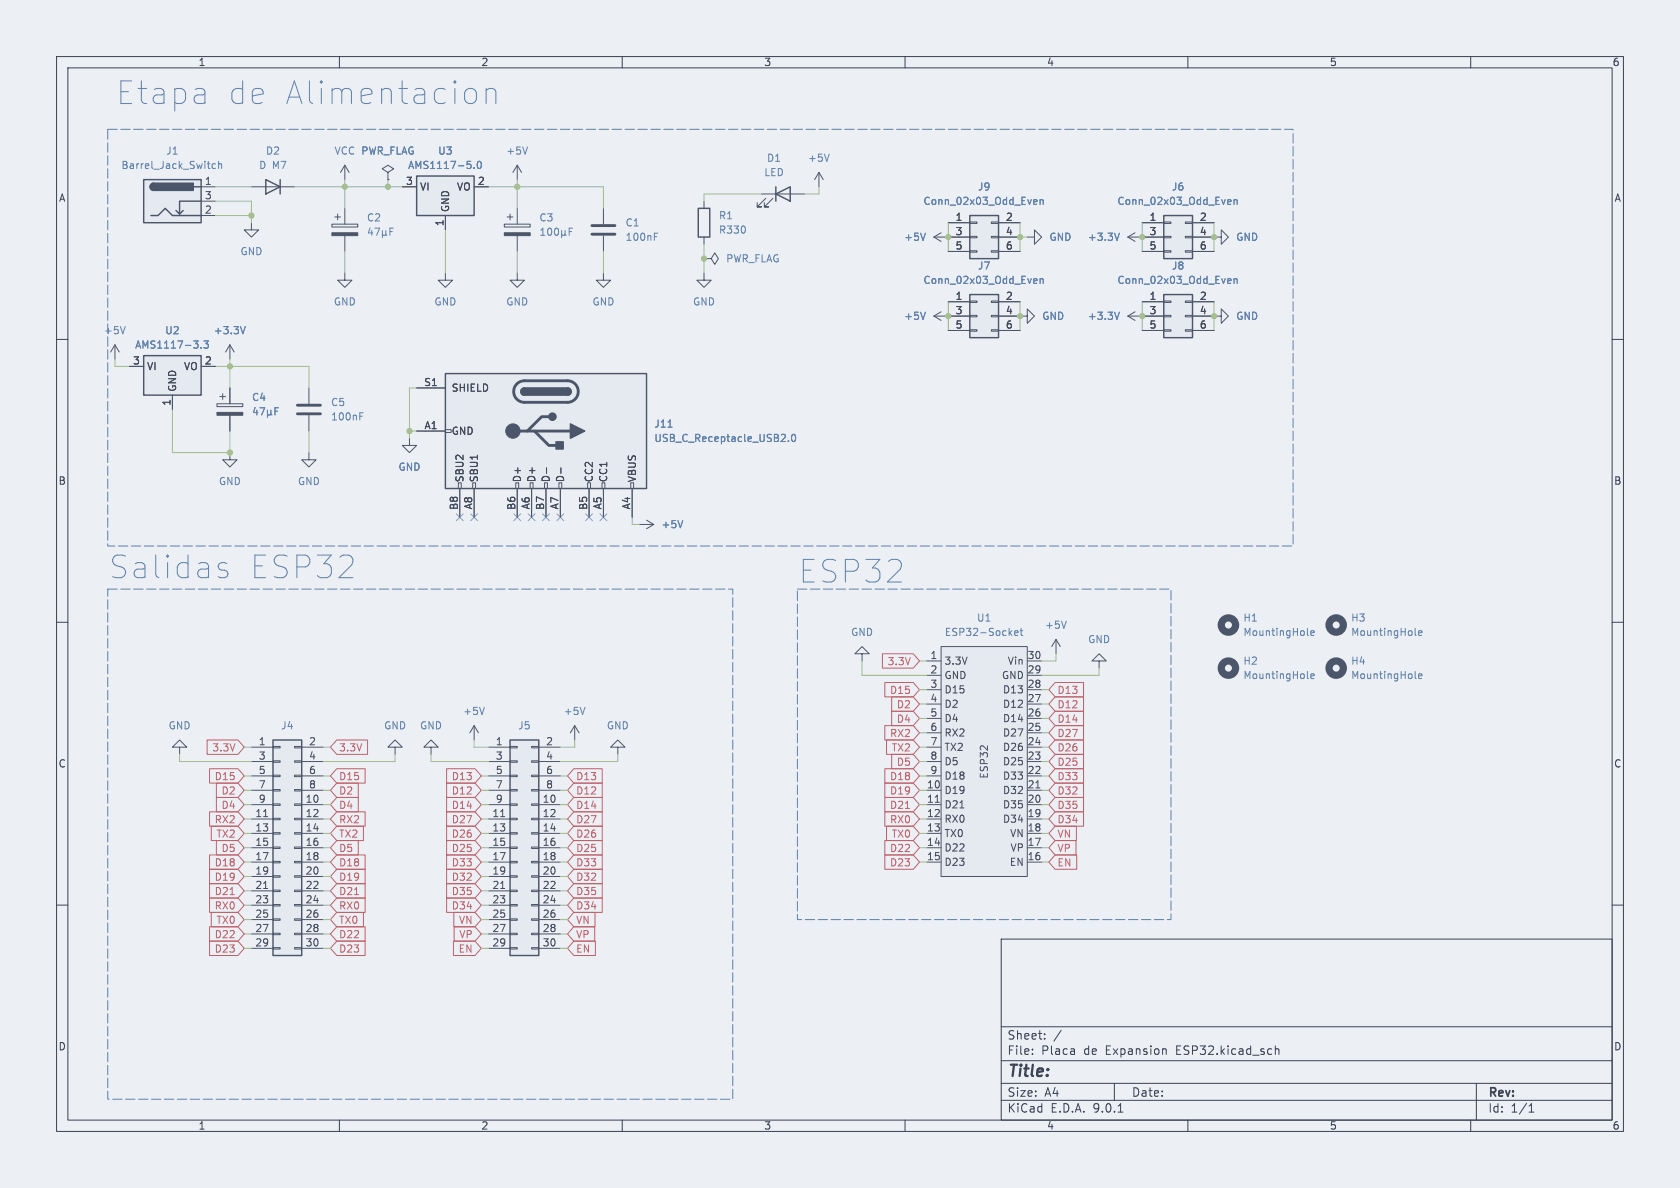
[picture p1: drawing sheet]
<svg xmlns="http://www.w3.org/2000/svg" width="297mm" height="210mm" viewBox="0 0 297 210" stroke-linecap="round" stroke-linejoin="round" font-family="sans-serif">
<path d="M0 0h297v210h-297z" fill="#eceff4" stroke="#eceff4" stroke-width=".18"/>
<g fill="none" stroke="#3b4252" stroke-width=".18">
<path d="M10 10h277v190h-277zM12 12h273v186h-273zM60 10v2M110 10v2M160 10v2M210 10v2M260 10v2M10 60h2M285 60h2M10 110h2M285 110h2M10 160h2"/>
<path d="M177 166h108v32h-108zM285 160h2M60 198v2M110 198v2M160 198v2M177 194.5h108M177 191.5h108M177 187.5h108M177 181.5h108M182.5 186.3v.1M182.5 185.5v.1M184.7 183.6v.1"/>
<path d="M184.7 182.8v.1M187.6 182.1l-1.3 2M197 191.5v3M197.7 196.6h.8M206 185.4l.2 .2v.8M210 198v2M225.5 184.9v1.5M225.5 185.5l.2-.1 .3 .1 .1 .9M260 198v2M261 191.5v6.5M270.3 196.6h.9M270.3 195.5l.4-.4v1.5"/>
</g>
<path d="M40.6 80v1.3h1.3l-1.3 1.3-1.2-1.3h1.2" fill="none" stroke="#4c566a" stroke-width=".18"/>
<path d="M25.4 31.8h10.2v7.6h-10.2z" fill="#e5e9f0"/>
<path d="M25.4 31.8h10.2v7.6h-10.2zM26.7 38.1h1.2l1.3-1.3 1.3 1.3h5.1M27.2 32.4a.64 .64 0 0 0-.7 .6 .64 .64 0 0 0 .7 .7M32.4 37.2l-.7 .6M34.3 33h1.3M35.6 35.6h-3.9v2.2l-.6-.6" fill="none" stroke="#4c566a" stroke-width=".25"/>
<g fill="#4c566a" stroke="#4c566a" stroke-width=".25">
<path d="M26.7 32.6l.5-.2v1.3a.63 .63 0 0 1-.6-.4 .63 .63 0 0 1 .1-.7z"/>
<path d="M27.2 32.4h7v1.3h-7z"/>
</g>
<path d="M35.6 33h2.5M35.6 35.6h2.5M35.6 38.1h2.5M58.7 39.6h4.5v.5h-4.5zM59.2 38.4h1M59.7 37.8v1.1M61 36.8v2.8M61 41.7v2.8M78.7 48.3v1.2h1.3l-1.3 1.3-1.2-1.3h1.2" fill="none" stroke="#4c566a" stroke-width=".18"/>
<path d="M38.1 29l-.4-.1-.2 .3 .1 .5h.5M38.6 29.1l.2-.2 .3 .1 .1 .8M38.6 28.5v1.3M65.4 40.3l-.3 .9h.8M65.7 40.8v.8M66.3 40.3h.8l-.5 1.3M67.6 40.8v1.2M67.6 41.4l.2 .2h.2l.2-.2M68.2 41.4l.2 .2M68.2 40.8v.6M68.9 40.9h.5M69.5 40.3h-.6v1.3" fill="none" stroke="#5e81ac" stroke-width=".18"/>
<path d="M58.7 41.1h4.5v.6h-4.5z" fill="#4c566a" stroke="#4c566a" stroke-width=".18"/>
<path d="M78.7 66h35.6v20.4h-35.6z" fill="#e5e9f0"/>
<g fill="none" stroke="#4c566a" stroke-width=".18">
<path d="M44.4 39.4v1.2h1.3l-1.3 1.3-1.2-1.3h1.2M61 29.2l-.8 1.3M61 29.2l.7 1.3M61 29.2v2.6M40.6 61l-.7 1.2M40.6 61l.8 1.2M40.6 61v2.5M73.7 68.6h5M73.7 76.2h5M78.7 75.9h1.1v.6h-1.1zM81 85.3h.5v1.1h-.5zM81.3 86.4v5"/>
<path d="M83.6 85.3h.5v1.1h-.5zM83.8 86.4v5M91.2 85.3h.5v1.1h-.5zM91.4 86.4v5M93.7 85.3h.5v1.1h-.5zM94 86.4v5M96.3 85.3h.5v1.1h-.5zM96.5 86.4v5M98.8 85.3h.5v1.1h-.5zM99.1 86.4v5M103.9 85.3h.5v1.1h-.5zM104.1 86.4v5"/>
<path d="M106.4 85.3h.5v1.1h-.5zM106.7 86.4v5M111.5 85.3h.5v1.1h-.5zM111.8 86.4v5"/>
</g>
<path d="M78.7 66h35.6v20.4h-35.6zM92.7 68.6a.63 .63 0 0 0-.6 .6 .63 .63 0 0 0 .6 .7M100.3 68.6a.64 .64 0 0 1 .7 .6 .64 .64 0 0 1-.7 .7" fill="none" stroke="#4c566a" stroke-width=".25"/>
<path d="M90.7 76.2h10.1M91.4 67.9l.5-.4 .6-.2h7.8a1.91 1.91 0 0 1 1.9 1.9 1.91 1.91 0 0 1-1.9 1.9h-7.6a1.91 1.91 0 0 1-1.7-1.2 1.91 1.91 0 0 1 .4-2zM94.5 76.2l2.5 2.5h1.3M97 73.7h-1.2l-2.6 2.5" fill="none" stroke="#4c566a" stroke-width=".51"/>
<g fill="#4c566a" stroke="#4c566a" stroke-width=".25">
<path d="M92.7 68.6h7.6v1.3h-7.6z"/>
<path d="M100.3 68.6a.64 .64 0 0 1 .7 .6 .64 .64 0 0 1-.7 .7z"/>
<path d="M92.3 68.8l.4-.2v1.3a.63 .63 0 0 1-.6-.4 .63 .63 0 0 1 .2-.7z"/>
<path d="M100.8 74.9l2.6 1.3-2.6 1.3z"/>
<path d="M98.3 78.1h1.3v1.3h-1.3z"/>
<circle cx="97.7" cy="73.7" r=".63"/>
</g>
<circle cx="90.7" cy="76.2" r="1.27" fill="#4c566a" stroke="#4c566a" stroke-width=".18"/>
<path d="M96.6 82.7v1M99.2 82.7v1" fill="none" stroke="#434c5e" stroke-width=".18"/>
<path d="M43.4 57.7l-.5 1.3M118.1 75.5h.7M139.4 77.9v.1M140.1 76.9l.1-.1a.68 .68 0 0 1 .5 .6 .68 .68 0 0 1-.5 .6l-.1-.1-.2-.3z" fill="none" stroke="#5e81ac" stroke-width=".18"/>
<path d="M48.3 130.8h5v38.1h-5z" fill="#e5e9f0"/>
<path d="M137.2 34.3l2.5-1.3v2.6zM137.2 33v2.6M48.3 130.8h5v38.1h-5z" fill="none" stroke="#4c566a" stroke-width=".25"/>
<g fill="none" stroke="#4c566a" stroke-width=".18">
<path d="M134.6 34.3h7.6M135.4 35.1l-1.5 1.5h.7h-.7v-.8M136.7 35.1l-1.6 1.5h.8h-.8v-.8M20.3 61l-.7 1.2M20.3 61l.8 1.2M20.3 61v2.5M31.7 132.1h1.3l-1.3-1.3-1.2 1.3h1.2v1.3M44.4 132.1h3.9M44.4 134.6h3.9M44.4 137.2h3.9M44.4 139.7h3.9M48.3 132h1.2v.2h-1.2z"/>
<path d="M48.3 134.5h1.2v.2h-1.2zM48.3 137h1.2v.3h-1.2zM48.3 139.6h1.2v.2h-1.2zM52.1 132h1.2v.2h-1.2zM52.1 134.5h1.2v.2h-1.2zM52.1 137h1.2v.3h-1.2zM52.1 139.6h1.2v.2h-1.2zM53.3 132.1h3.8M53.3 134.6h3.8M53.3 137.2h3.8M53.3 139.7h3.8M69.8 132.1h-1.2l1.2-1.3 1.3 1.3h-1.3v1.3"/>
<path d="M44.4 142.2h3.9M44.4 144.8h3.9M44.4 147.3h3.9M44.4 149.9h3.9M44.4 152.4h3.9M44.4 154.9h3.9M44.4 157.5h3.9M48.3 142.1h1.2v.3h-1.2zM48.3 144.7h1.2v.2h-1.2zM48.3 147.2h1.2v.2h-1.2zM48.3 149.7h1.2v.3h-1.2zM48.3 152.3h1.2v.2h-1.2z"/>
<path d="M48.3 154.8h1.2v.3h-1.2zM48.3 157.4h1.2v.2h-1.2zM48.3 159.9h1.2v.2h-1.2zM52.1 142.1h1.2v.3h-1.2zM52.1 144.7h1.2v.2h-1.2zM52.1 147.2h1.2v.2h-1.2zM52.1 149.7h1.2v.3h-1.2zM52.1 152.3h1.2v.2h-1.2zM52.1 154.8h1.2v.3h-1.2zM52.1 157.4h1.2v.2h-1.2zM52.1 159.9h1.2v.2h-1.2zM53.3 142.2h3.8"/>
<path d="M53.3 144.8h3.8M53.3 147.3h3.8M53.3 149.9h3.8M53.3 152.4h3.8M53.3 154.9h3.8M53.3 157.5h3.8M44.4 160h3.9M44.4 162.6h3.9M44.4 165.1h3.9M44.4 167.6h3.9M48.3 162.4h1.2v.3h-1.2zM48.3 165h1.2v.2h-1.2z"/>
<path d="M48.3 167.5h1.2v.3h-1.2zM52.1 162.4h1.2v.3h-1.2zM52.1 165h1.2v.2h-1.2zM52.1 167.5h1.2v.3h-1.2zM53.3 160h3.8M53.3 162.6h3.8M53.3 165.1h3.8M53.3 167.6h3.8"/>
</g>
<path d="M46.6 144.4h.7M46.6 157.1h.7" fill="none" stroke="#434c5e" stroke-width=".18"/>
<path d="M22.1 57.7l-.4 1.3" fill="none" stroke="#5e81ac" stroke-width=".18"/>
<path d="M25.4 62.9h10.2v7h-10.2z" fill="#e5e9f0"/>
<path d="M25.4 62.9h10.2v7h-10.2z" fill="none" stroke="#4c566a" stroke-width=".25"/>
<path d="M91.4 29.2l-.7 1.3M91.4 29.2l.8 1.3M91.4 29.2v2.6M22.9 64.8h2.5M30.5 69.9v2.5M35.6 64.8h2.5" fill="none" stroke="#4c566a" stroke-width=".18"/>
<path d="M93.3 26l-.5 1.2M35.6 61.4v.1M36 60.3h.8l-.4 .5 .4 .1v.5l-.2 .1-.6-.1" fill="none" stroke="#5e81ac" stroke-width=".18"/>
<path d="M90.2 130.8h5v38.1h-5z" fill="#e5e9f0"/>
<path d="M47 31.8l2.5 1.2-2.5 1.3zM49.5 31.8v2.5M90.2 130.8h5v38.1h-5z" fill="none" stroke="#4c566a" stroke-width=".25"/>
<g fill="none" stroke="#4c566a" stroke-width=".18">
<path d="M44.4 33h7.7M68.6 30.5l1-.7-1-.6-1 .6 1 .7v1.3M68.6 31.8h.1M144.8 30.5l-.8 1.3M144.8 30.5l.7 1.3M144.8 30.5v2.5M61 48.3v1.2h1.2l-1.2 1.3-1.3-1.3h1.3M38.4 71.4h4.5v.5h-4.5zM38.9 70.1h1M39.4 69.6v1M40.6 68.6v2.8M40.6 73.4v2.8"/>
<path d="M54.6 68.6v2.8M54.6 73.4v2.8M72.4 77.5v1.2h1.3l-1.3 1.3-1.3-1.3h1.3M54.6 80v1.3h1.3l-1.3 1.3-1.3-1.3h1.3M76.2 132.1h-1.3l1.3-1.3 1.3 1.3h-1.3v1.3M86.4 132.1h3.8M86.4 134.6h3.8M86.4 137.2h3.8M86.4 139.7h3.8M90.2 132h1.2v.2h-1.2zM90.2 134.5h1.2v.2h-1.2zM90.2 137h1.2v.3h-1.2z"/>
<path d="M90.2 139.6h1.2v.2h-1.2zM94 132h1.2v.2h-1.2zM94 134.5h1.2v.2h-1.2zM94 137h1.2v.3h-1.2zM94 139.6h1.2v.2h-1.2zM95.2 132.1h3.9M95.2 134.6h3.9M95.2 137.2h3.9M95.2 139.7h3.9M86.4 142.2h3.8M86.4 144.8h3.8M86.4 147.3h3.8"/>
<path d="M86.4 149.9h3.8M86.4 152.4h3.8M86.4 154.9h3.8M86.4 157.5h3.8M90.2 142.1h1.2v.3h-1.2zM90.2 144.7h1.2v.2h-1.2zM90.2 147.2h1.2v.2h-1.2zM90.2 149.7h1.2v.3h-1.2zM90.2 152.3h1.2v.2h-1.2zM90.2 154.8h1.2v.3h-1.2zM90.2 157.4h1.2v.2h-1.2zM90.2 159.9h1.2v.2h-1.2z"/>
<path d="M94 142.1h1.2v.3h-1.2zM94 144.7h1.2v.2h-1.2zM94 147.2h1.2v.2h-1.2zM94 149.7h1.2v.3h-1.2zM94 152.3h1.2v.2h-1.2zM94 154.8h1.2v.3h-1.2zM94 157.4h1.2v.2h-1.2zM94 159.9h1.2v.2h-1.2zM95.2 142.2h3.9M95.2 144.8h3.9M95.2 147.3h3.9M95.2 149.9h3.9"/>
<path d="M95.2 152.4h3.9M95.2 154.9h3.9M95.2 157.5h3.9M86.4 160h3.8M86.4 162.6h3.8M86.4 165.1h3.8M86.4 167.6h3.8M90.2 162.4h1.2v.3h-1.2zM90.2 165h1.2v.2h-1.2zM90.2 167.5h1.2v.3h-1.2zM94 162.4h1.2v.3h-1.2zM94 165h1.2v.2h-1.2z"/>
<path d="M94 167.5h1.2v.3h-1.2zM95.2 160h3.9M95.2 162.6h3.9M95.2 165.1h3.9M95.2 167.6h3.9"/>
</g>
<path d="M88.5 144.4h.7M88.5 157.1h.7" fill="none" stroke="#434c5e" stroke-width=".18"/>
<path d="M38.4 72.9h4.5v.5h-4.5z" fill="#4c566a" stroke="#4c566a" stroke-width=".18"/>
<g fill="none" stroke="#5e81ac" stroke-width=".18">
<path d="M146.6 27.2l-.4 1.3M45.1 72l-.3 .9h.8M45.4 72.5v.9M46 72.1h.8l-.5 1.3M47.3 72.5v1.3M47.3 73.2l.2 .2h.2l.2-.2M47.9 73.2l.2 .2M47.9 72.5v.7M48.6 72.7h.4M49.2 72.1h-.6v1.3M63.6 73.6h.4M63.6 73h.6"/>
<path d="M250.2 112.2l.2 .1M250.8 111.9l.6-.1-.1-.2-.3-.1-.2 .2v.6h.5"/>
</g>
<circle cx="236.2" cy="110.5" r="1.27" fill="none" stroke="#4c566a" stroke-width="1.3"/>
<path d="M52.6 71.6h4M52.6 73.2h4" fill="none" stroke="#4c566a" stroke-width=".51"/>
<path d="M73.7 31.1h10.1v7h-10.1z" fill="#e5e9f0"/>
<path d="M73.7 31.1h10.1v7h-10.1z" fill="none" stroke="#4c566a" stroke-width=".25"/>
<g fill="none" stroke="#4c566a" stroke-width=".18">
<path d="M71.1 33h2.6M78.7 38.1v2.5M83.8 33h2.6M113 92.7h2.6M114.3 91.9l1.3 .8M115.6 92.7l-1.3 .8M83.8 128.3l.8 1.2M83.8 128.3l-.7 1.2M83.8 128.3v2.5M101.6 128.3l-.8 1.2M101.6 128.3l.8 1.2M101.6 128.3v2.5"/>
<path d="M109.2 132.1h1.3l-1.3-1.3-1.3 1.3h1.3v1.3"/>
</g>
<path d="M83.8 29.7v.1M84.5 28.6l.2-.1a.68 .68 0 0 1 .4 .7 .68 .68 0 0 1-.4 .6 .84 .84 0 0 1-.2-1.2zM120.7 92l-.4 1.3M85.6 125l-.4 1.3M103.4 125l-.4 1.3" fill="none" stroke="#5e81ac" stroke-width=".18"/>
<path d="M166.4 114.3h15.2v40.6h-15.2z" fill="#e5e9f0"/>
<g fill="none" stroke="#4c566a" stroke-width=".18">
<path d="M214.6 41.9h1.3v-1.3l1.3 1.3-1.3 1.3v-1.3M214.6 55.9h1.3v-1.3l1.3 1.3-1.3 1.3v-1.3M152.4 115.6h1.3l-1.3-1.3-1.3 1.3h1.3v1.2M163.8 116.8h2.6M163.8 119.4h2.6M166.4 114.3h15.2v40.6h-15.2zM181.6 116.8h2.5M181.6 119.4h2.5M163.8 121.9h2.6M163.8 124.5h2.6M163.8 127h2.6M163.8 129.5h2.6"/>
<path d="M163.8 132.1h2.6M163.8 134.6h2.6M163.8 137.2h2.6M163.8 139.7h2.6M174.6 131.8v.8l-.9-.8-.3 .2-.1 .4M181.6 121.9h2.5M181.6 124.5h2.5M181.6 127h2.5M181.6 129.5h2.5M181.6 132.1h2.5M181.6 134.6h2.5M181.6 137.2h2.5"/>
<path d="M181.6 139.7h2.5M163.8 142.2h2.6M163.8 144.8h2.6M163.8 147.3h2.6M163.8 149.9h2.6M163.8 152.4h2.6M181.6 142.2h2.5M181.6 144.8h2.5M181.6 147.3h2.5M181.6 149.9h2.5M181.6 152.4h2.5"/>
</g>
<path d="M183.1 139.3h.7M165.3 141.8h.8M169.7 142.8h.7" fill="none" stroke="#434c5e" stroke-width=".18"/>
<path d="M179.4 111.9l.6-.1-.1-.2-.3-.1-.2 .2v.6h.5M180.3 111.5h.5M180.5 111.1v1.1l.3 .1M250.2 119.8l.2 .2M250.8 119.5l.6-.1-.1-.2-.3-.1-.2 .2v.6h.5" fill="none" stroke="#5e81ac" stroke-width=".18"/>
<circle cx="236.2" cy="118.1" r="1.27" fill="none" stroke="#4c566a" stroke-width="1.3"/>
<path d="M205.7 38.1h5.1v7.6h-5.1z" fill="#e5e9f0"/>
<path d="M205.7 38.1h5.1v7.6h-5.1z" fill="none" stroke="#4c566a" stroke-width=".25"/>
<path d="M201.9 39.4h3.8M205.7 39.2h1.3v.3h-1.3zM209.5 39.2h1.3v.3h-1.3zM210.8 39.4h3.8M201.9 41.9h3.8M201.9 44.5h3.8M205.7 41.8h1.3v.2h-1.3zM205.7 44.3h1.3v.3h-1.3zM209.5 41.8h1.3v.2h-1.3zM209.5 44.3h1.3v.3h-1.3zM210.8 41.9h3.8M210.8 44.5h3.8" fill="none" stroke="#4c566a" stroke-width=".18"/>
<path d="M217.2 35.3l.4 .1v.2l-.6 .1M217.6 36.1h-.4M218.2 35.4l.1-.1 .4 .1v.7M218.2 35.3v.8" fill="none" stroke="#5e81ac" stroke-width=".18"/>
<path d="M205.7 52.1h5.1v7.6h-5.1z" fill="#e5e9f0"/>
<path d="M205.7 52.1h5.1v7.6h-5.1z" fill="none" stroke="#4c566a" stroke-width=".25"/>
<g fill="none" stroke="#4c566a" stroke-width=".18">
<path d="M165.1 55.9h2.5M165.1 55.9l1.3 .7M166.4 55.1l-1.3 .8M201.9 53.3h3.8M201.9 55.9h3.8M201.9 58.4h3.8M205.7 53.2h1.3v.3h-1.3zM205.7 55.8h1.3v.2h-1.3zM205.7 58.3h1.3v.2h-1.3zM209.5 53.2h1.3v.3h-1.3zM209.5 55.8h1.3v.2h-1.3zM209.5 58.3h1.3v.2h-1.3z"/>
<path d="M210.8 53.3h3.8M210.8 55.9h3.8M210.8 58.4h3.8"/>
</g>
<path d="M163.6 55.2l-.4 1.3M217.2 49.3h.4v.3l-.6 .1M217.6 50l-.4 .1M218.2 49.4l.1-.1h.4v.8M218.2 49.3v.8" fill="none" stroke="#5e81ac" stroke-width=".18"/>
<path d="M171.4 52.1h5.1v7.6h-5.1z" fill="#e5e9f0"/>
<path d="M171.4 52.1h5.1v7.6h-5.1z" fill="none" stroke="#4c566a" stroke-width=".25"/>
<path d="M167.6 53.3h3.8M167.6 55.9h3.8M167.6 58.4h3.8M171.4 53.2h1.3v.3h-1.3zM171.4 55.8h1.3v.2h-1.3zM171.4 58.3h1.3v.2h-1.3zM175.3 53.2h1.2v.3h-1.2zM175.3 55.8h1.2v.2h-1.2zM175.3 58.3h1.2v.2h-1.2zM176.5 53.3h3.8M176.5 55.9h3.8M176.5 58.4h3.8" fill="none" stroke="#4c566a" stroke-width=".18"/>
<path d="M182.9 49.3h.4v.3l-.6 .1M183.3 50l-.4 .1M183.9 49.4l.2-.1h.3v.8M183.9 49.3v.8" fill="none" stroke="#5e81ac" stroke-width=".18"/>
<path d="M171.4 38.1h5.1v7.6h-5.1z" fill="#e5e9f0"/>
<path d="M123.4 36.8h2.1v5.1h-2.1zM171.4 38.1h5.1v7.6h-5.1z" fill="none" stroke="#4c566a" stroke-width=".25"/>
<g fill="none" stroke="#4c566a" stroke-width=".18">
<path d="M68.6 31.8h.1M71.1 33h2.6M78.7 38.1v2.5M83.8 33h2.6M89.2 39.6h4.5v.5h-4.5zM89.7 38.4h1M90.2 37.8v1.1M91.4 36.8v2.8M106.7 36.8v2.8M124.5 35.6v1.2M167.6 39.4h3.8M171.4 39.2h1.3v.3h-1.3z"/>
<path d="M175.3 39.2h1.2v.3h-1.2zM176.5 39.4h3.8M201.9 39.4h3.8M210.8 39.4h3.8M91.4 48.3v1.2h1.3l-1.3 1.3-1.2-1.3h1.2M91.4 41.7v2.8M106.7 48.3v1.2h1.2l-1.2 1.3-1.3-1.3h1.3M106.7 41.7v2.8M124.5 48.3v1.2h1.2l-1.2 1.3-1.3-1.3h1.3M124.5 45.7h1.2l.7-1 .6 1-.6 1-.7-1M124.5 45.7h.1M124.5 41.9v1.3"/>
<path d="M165.1 41.9h6.3M165.1 41.9l1.3 .8M166.4 41.1l-1.3 .8M167.6 44.5h3.8M167.6 55.9h3.8M167.6 53.3h3.8M167.6 58.4h3.8M171.4 41.8h1.3v.2h-1.3zM171.4 44.3h1.3v.3h-1.3zM175.3 41.8h1.2v.2h-1.2zM175.3 44.3h1.2v.3h-1.2zM176.5 55.9h5.1v-1.3l1.3 1.3-1.3 1.3v-1.3"/>
<path d="M176.5 41.9h3.8M176.5 44.5h3.8M176.5 53.3h3.8M176.5 58.4h3.8M181.6 41.9h1.3v-1.3l1.2 1.3-1.2 1.3v-1.3M199.4 41.9h6.3M199.4 41.9l1.3 .8M199.4 55.9l1.3 .7M199.4 55.9h6.3M200.7 41.1l-1.3 .8M200.7 55.1l-1.3 .8M201.9 44.5h3.8"/>
<path d="M201.9 53.3h3.8M201.9 58.4h3.8M210.8 41.9h3.8M210.8 44.5h3.8M210.8 55.9h3.8M210.8 53.3h3.8M210.8 58.4h3.8M22.9 64.8h2.5M30.5 69.9v2.5M35.6 64.8h2.5M40.6 68.6v2.8M40.6 73.4v2.8"/>
<path d="M73.7 68.6h5M73.7 76.2h5M81.3 86.4v5M83.8 86.4v5M91.4 86.4v5M94 86.4v5M96.5 86.4v5M99.1 86.4v5M104.1 86.4v5M106.7 86.4v5M111.8 86.4v5M186.7 113l-.8 1.3"/>
<path d="M186.7 113l.8 1.3M186.7 113v2.6M194.3 116.8h1.3l-1.3-1.2-1.3 1.2h1.3v1.3"/>
</g>
<g fill="none" stroke="#5e81ac" stroke-width=".18">
<path d="M82.9 15.6a1.09 1.09 0 0 1 1.3 .8v1.1a1.09 1.09 0 0 1-1.3 .8M85.9 16a.99 .99 0 0 1 1.8 .2v2.1M85.9 15.6v2.7M83.8 29.7v.1M84.5 28.6l.2-.1a.68 .68 0 0 1 .4 .7 .68 .68 0 0 1-.4 .6 .84 .84 0 0 1-.2-1.2zM182.9 35.3l.4 .1v.2l-.6 .1M183.3 36.1h-.4M183.9 35.4l.2-.1 .3 .1v.7M183.9 35.3v.8M217.2 35.3l.4 .1v.2l-.6 .1M217.6 36.1h-.4M218.2 35.4l.1-.1 .4 .1v.7"/>
<path d="M218.2 35.3v.8M43.4 57.7l-.5 1.3M95.6 41.6h.7M95.6 40.7l.4-.4v1.3M97 40.4l.1-.1a.68 .68 0 0 1 .5 .7 .68 .68 0 0 1-.5 .6 .84 .84 0 0 1-.1-1.2zM98.1 40.5l.2-.2a.68 .68 0 0 1 .5 .7 .68 .68 0 0 1-.5 .6l-.2-.1-.1-.4zM99.3 41.4l.2 .2h.2l.2-.2M99.3 40.8v1.2M99.9 41.4l.2 .2M99.9 40.8v.6M100.6 40.9h.4M101.2 40.3h-.6v1.3"/>
<path d="M115.7 41.8h.4M115.7 41.2h.6M163.6 41.2l-.4 1.3M163.6 55.2l-.4 1.3M182.9 49.3h.4v.3l-.6 .1M183.3 50l-.4 .1M183.9 49.3v.8M183.9 49.4l.2-.1h.3v.8M197.9 41.2l-.4 1.3M197.9 55.2l-.4 1.3M217.2 49.3h.4v.3l-.6 .1M217.6 50l-.4 .1"/>
<path d="M218.2 49.3v.8M218.2 49.4l.1-.1h.4v.8M35.6 61.4v.1M36 60.3h.8l-.4 .5 .4 .1v.5l-.2 .1-.6-.1M45.1 72l-.3 .9h.8M45.4 72.5v.9M46 72.1h.8l-.5 1.3M47.3 72.5v1.3M47.3 73.2l.2 .2h.2l.2-.2M47.9 73.2l.2 .2M47.9 72.5v.7M48.6 72.7h.4"/>
<path d="M49.2 72.1h-.6v1.3M118.1 75.5h.7M139.4 77.9v.1M140.1 76.9l.1-.1a.68 .68 0 0 1 .5 .6 .68 .68 0 0 1-.5 .6l-.1-.1-.2-.3zM38.8 99.6l.3-.1h.6l.4 .1M120.7 92l-.4 1.3M38.8 100.6l1.3 .4 .2 .4-.2 .5-.4 .2h-.7M188.5 109.8l-.4 1.3M231.1 119.8l.2 .2M231.1 112.2l.2 .1M231.7 119.5l.6-.1v-.2l-.4-.1-.2 .2 .1 .6h.5M231.7 111.9l.6-.1v-.2l-.4-.1-.2 .2 .1 .6h.5"/>
</g>
<path d="M89.2 41.1h4.5v.6h-4.5z" fill="#4c566a" stroke="#4c566a" stroke-width=".18"/>
<path d="M104.6 39.9h4.1M104.6 41.4h4.1" fill="none" stroke="#4c566a" stroke-width=".51"/>
<g fill="none" stroke="#4c566a" stroke-width="1.3">
<circle cx="217.2" cy="118.1" r="1.27"/>
<circle cx="217.2" cy="110.5" r="1.27"/>
</g>
<g fill="none" stroke="#bf616a" stroke-width=".18">
<path d="M156 115.6h5.4l1.2 1.2-1.2 1.3h-5.4zM36.6 130.8h5.5l1.1 1.3-1.1 1.3h-5.5zM37 135.9h5.1l1.1 1.3-1.1 1.2h-5.1zM38.3 138.4h3.8l1.1 1.3-1.1 1.3h-3.8zM59.5 138.4h3.8v2.6h-3.8l-1.1-1.3zM59.5 130.8h5.5v2.6h-5.5l-1.1-1.3zM59.5 135.9h5.1v2.5h-5.1l-1.1-1.2zM79 138.4h5l1.1 1.3-1.1 1.3h-5zM79 135.9h5l1.1 1.3-1.1 1.2h-5zM101.4 135.9h5.1v2.5h-5.1l-1.1-1.2zM101.4 138.4h5.1v2.6h-5.1l-1.1-1.3zM156.4 128.3h5l1.2 1.2-1.2 1.3h-5z"/>
<path d="M156.4 138.4h5l1.2 1.3-1.2 1.3h-5zM156.4 135.9h5l1.2 1.3-1.2 1.2h-5zM156.4 120.6h5l1.2 1.3-1.2 1.3h-5zM156.7 130.8h4.7l1.2 1.3-1.2 1.3h-4.7zM157.6 125.7h3.8l1.2 1.3-1.2 1.3h-3.8zM157.6 123.2h3.8l1.2 1.3-1.2 1.2h-3.8zM157.6 133.3h3.8l1.2 1.3-1.2 1.3h-3.8zM186.5 138.4h5.1v2.6h-5.1l-1.1-1.3zM186.5 135.9h5.1v2.5h-5.1l-1.1-1.2zM186.5 133.3h5.1v2.6h-5.1l-1.1-1.3zM186.5 120.6h5.1v2.6h-5.1l-1.1-1.3zM186.5 123.2h5.1v2.5h-5.1l-1.1-1.2z"/>
<path d="M186.5 125.7h5.1v2.6h-5.1l-1.1-1.3zM186.5 130.8h5.1v2.6h-5.1l-1.1-1.3zM186.5 128.3h5.1v2.5h-5.1l-1.1-1.3zM37 143.5h5.1l1.1 1.3-1.1 1.3h-5.1zM37 151.1h5.1l1.1 1.3-1.1 1.3h-5.1zM37 156.2h5.1l1.1 1.3-1.1 1.3h-5.1zM37 153.7h5.1l1.1 1.2-1.1 1.3h-5.1zM37 158.7h5.1l1.1 1.3-1.1 1.3h-5.1zM37.3 146h4.8l1.1 1.3-1.1 1.3h-4.8zM38.3 141h3.8l1.1 1.2-1.1 1.3h-3.8zM38.3 148.6h3.8l1.1 1.3-1.1 1.2h-3.8zM40.7 158.2h.7"/>
<path d="M59.5 156.2h5.1v2.6h-5.1l-1.1-1.3zM59.5 148.6h3.8v2.5h-3.8l-1.1-1.2zM59.5 146h4.8v2.6h-4.8l-1.1-1.3zM59.5 141h3.8v2.5h-3.8l-1.1-1.3zM59.5 143.5h5.1v2.6h-5.1l-1.1-1.3zM59.5 153.7h5.1v2.5h-5.1l-1.1-1.3zM59.5 158.7h5.1v2.6h-5.1l-1.1-1.3zM59.5 151.1h5.1v2.6h-5.1l-1.1-1.3zM62.7 158.2h.7M79 158.7h5l1.1 1.3-1.1 1.3h-5zM79 151.1h5l1.1 1.3-1.1 1.3h-5zM79 153.7h5l1.1 1.2-1.1 1.3h-5z"/>
<path d="M79 143.5h5l1.1 1.3-1.1 1.3h-5zM79 141h5l1.1 1.2-1.1 1.3h-5zM79 146h5l1.1 1.3-1.1 1.3h-5zM79 156.2h5l1.1 1.3-1.1 1.3h-5zM79 148.6h5l1.1 1.3-1.1 1.2h-5zM101.4 151.1h5.1v2.6h-5.1l-1.1-1.3zM101.4 153.7h5.1v2.5h-5.1l-1.1-1.3zM101.4 158.7h5.1v2.6h-5.1l-1.1-1.3zM101.4 143.5h5.1v2.6h-5.1l-1.1-1.3zM101.4 146h5.1v2.6h-5.1l-1.1-1.3zM101.4 141h5.1v2.5h-5.1l-1.1-1.3zM101.4 148.6h5.1v2.5h-5.1l-1.1-1.2z"/>
<path d="M101.4 156.2h5.1v2.6h-5.1l-1.1-1.3zM156.4 151.1h5l1.2 1.3-1.2 1.3h-5zM156.4 148.6h5l1.2 1.3-1.2 1.2h-5zM156.4 143.5h5l1.2 1.3-1.2 1.3h-5zM156.4 141h5l1.2 1.2-1.2 1.3h-5zM156.7 146h4.7l1.2 1.3-1.2 1.3h-4.7zM160.1 142.9h.7M186.5 143.5h5.1v2.6h-5.1l-1.1-1.3zM186.5 151.1h3.8v2.6h-3.8l-1.1-1.3zM186.5 148.6h3.7v2.5h-3.7l-1.1-1.2zM186.5 146h3.8v2.6h-3.8l-1.1-1.3zM186.5 141h5.1v2.5h-5.1l-1.1-1.3z"/>
<path d="M37 163.8h5.1l1.1 1.3-1.1 1.3h-5.1zM37 166.4h5.1l1.1 1.2-1.1 1.3h-5.1zM37.3 161.3h4.8l1.1 1.3-1.1 1.2h-4.8zM59.5 166.4h5.1v2.5h-5.1l-1.1-1.3zM59.5 163.8h5.1v2.6h-5.1l-1.1-1.3zM59.5 161.3h4.8v2.5h-4.8l-1.1-1.2zM80.2 166.4h3.8l1.1 1.2-1.1 1.3h-3.8zM80.2 161.3h3.8l1.1 1.3-1.1 1.2h-3.8zM80.3 163.8h3.7l1.1 1.3-1.1 1.3h-3.7zM101.4 163.8h3.7v2.6h-3.7l-1.1-1.3zM101.4 166.4h3.9v2.5h-3.9l-1.1-1.3zM101.4 161.3h3.8v2.5h-3.8l-1.1-1.2z"/>
</g>
<g fill="none" stroke="#a3be8c" stroke-width=".18">
<path d="M38.1 35.6h6.3v3.8M38.1 33h6.3M38.1 38.1h6.3M52.1 33h19M61 31.8v5M68.6 31.8v1.2M86.4 33h20.3v3.8M91.4 31.8v5M134.6 34.3h-10.1v1.3M144.8 33v1.3h-2.6M167.6 39.4v5.1M180.3 39.4v5.1"/>
<path d="M201.9 39.4v5.1M214.6 39.4v5.1M61 44.5v3.8M78.7 40.6v7.7M91.4 44.5v3.8M106.7 44.5v3.8M124.5 43.2v5.1M167.6 53.3v5.1M167.6 41.9h1.3M180.3 53.3v5.1M180.3 41.9h1.3M201.9 53.3v5.1"/>
<path d="M214.6 53.3v5.1M20.3 63.5v1.3h2.6M30.5 72.4v7.6h10.1v-3.8M38.1 64.8h16.5v3.8M40.6 63.5v5.1M54.6 76.2v3.8M72.4 76.2h1.3M73.7 68.6h-1.3v8.9M111.8 91.4v1.3h1.2M152.4 116.8v2.6h11.4M162.6 116.8h1.2M186.7 115.6v1.2h-2.6"/>
<path d="M194.3 118.1v1.3h-10.2M31.7 133.4v1.2h12.7M43.2 137.2h1.2M43.2 139.7h1.2M43.2 132.1h1.2M57.1 137.2h1.3M57.1 139.7h1.3M57.1 132.1h1.3M69.8 133.4v1.2h-12.7M76.2 133.4v1.2h10.2M83.8 130.8v1.3h2.6M85.1 137.2h1.3"/>
<path d="M85.1 139.7h1.3M99.1 137.2h1.2M99.1 139.7h1.2M101.6 130.8v1.3h-2.5M109.2 133.4v1.2h-10.1M162.6 137.2h1.2M162.6 139.7h1.2M162.6 134.6h1.2M162.6 132.1h1.2M162.6 121.9h1.2M162.6 124.5h1.2M162.6 129.5h1.2"/>
<path d="M162.6 127h1.2M184.1 137.2h1.3M184.1 139.7h1.3M184.1 134.6h1.3M184.1 132.1h1.3M184.1 121.9h1.3M184.1 124.5h1.3M184.1 129.5h1.3M184.1 127h1.3M43.2 152.4h1.2M43.2 154.9h1.2M43.2 157.5h1.2"/>
<path d="M43.2 149.9h1.2M43.2 147.3h1.2M43.2 142.2h1.2M43.2 144.8h1.2M57.1 152.4h1.3M57.1 154.9h1.3M57.1 157.5h1.3M57.1 149.9h1.3M57.1 147.3h1.3M57.1 142.2h1.3M57.1 144.8h1.3M85.1 152.4h1.3"/>
<path d="M85.1 154.9h1.3M85.1 157.5h1.3M85.1 149.9h1.3M85.1 147.3h1.3M85.1 142.2h1.3M85.1 144.8h1.3M99.1 152.4h1.2M99.1 154.9h1.2M99.1 157.5h1.2M99.1 149.9h1.2M99.1 147.3h1.2M99.1 142.2h1.2"/>
<path d="M99.1 144.8h1.2M162.6 152.4h1.2M162.6 149.9h1.2M162.6 147.3h1.2M162.6 142.2h1.2M162.6 144.8h1.2M184.1 152.4h1.3M184.1 149.9h1.3M184.1 147.3h1.3M184.1 142.2h1.3M184.1 144.8h1.3M43.2 167.6h1.2"/>
<path d="M43.2 165.1h1.2M43.2 160h1.2M43.2 162.6h1.2M57.1 167.6h1.3M57.1 165.1h1.3M57.1 160h1.3M57.1 162.6h1.3M85.1 167.6h1.3M85.1 165.1h1.3M85.1 160h1.3M85.1 162.6h1.3M99.1 167.6h1.2"/>
<path d="M99.1 165.1h1.2M99.1 160h1.2M99.1 162.6h1.2"/>
</g>
<g fill="none" stroke="#81a1c1" stroke-width=".18">
<path d="M80.7 90.8l1.2 1.2M81.9 90.8l-1.2 1.2M83.2 90.8l1.2 1.2M84.4 90.8l-1.2 1.2M90.8 90.8l1.2 1.2M92 90.8l-1.2 1.2M93.4 90.8l1.2 1.2M94.6 90.8l-1.2 1.2M95.9 90.8l1.2 1.2M97.1 90.8l-1.2 1.2M98.5 90.8l1.2 1.2M99.7 90.8l-1.2 1.2"/>
<path d="M103.5 90.8l1.2 1.2M104.7 90.8l-1.2 1.2M106.1 90.8l1.2 1.2M107.3 90.8l-1.2 1.2"/>
</g>
<path d="M19 22.9h209.6v73.6h-209.6zM19 104.1h110.5v90.2h-110.5zM141 104.1h66v58.5h-66z" fill="none" stroke="#5e81ac" stroke-width=".18" stroke-dasharray="1.7 .6"/>
<path d="M96.6 82.7v1M99.2 82.7v1" fill="none" stroke="#434c5e" stroke-width=".18"/>
<g fill="#a3be8c" stroke="#a3be8c" stroke-width=".18">
<circle cx="40.6" cy="64.8" r=".46"/>
<circle cx="72.4" cy="76.2" r=".46"/>
<circle cx="40.6" cy="80" r=".46"/>
<circle cx="214.6" cy="41.9" r=".46"/>
<circle cx="201.9" cy="41.9" r=".46"/>
<circle cx="201.9" cy="55.9" r=".46"/>
<circle cx="214.6" cy="55.9" r=".46"/>
<circle cx="61" cy="33" r=".46"/>
<circle cx="68.6" cy="33" r=".46"/>
<circle cx="44.4" cy="38.1" r=".46"/>
<circle cx="167.6" cy="55.9" r=".46"/>
<circle cx="180.3" cy="41.9" r=".46"/>
<circle cx="167.6" cy="41.9" r=".46"/>
<circle cx="180.3" cy="55.9" r=".46"/>
<circle cx="91.4" cy="33" r=".46"/>
<circle cx="124.5" cy="45.7" r=".46"/>
</g>
<g font-size="5.6" fill="#5e81ac">
<text x="20.3" y="18.8">Etapa</text>
<text x="39.8" y="18.8">de Alimentacion</text>
<text x="19" y="102.6">Salidas</text>
<text x="43.7" y="102.6">ESP32</text>
<text x="141" y="103.4">ESP32</text>
</g>
<text font-size="2.8" fill="#3b4252" x="178" y="190.9">Title:</text>
<g font-size="2.1" fill="#3b4252">
<text x="178" y="184">Sheet:</text>
<text x="178" y="186.7">File:</text>
<text x="184.1" y="186.7">Placa</text>
<text x="191.7" y="186.7">de</text>
<text x="195.6" y="186.7">Expansion</text>
<text x="208.2" y="186.7">ESP32.kicad_sch</text>
<text x="178" y="196.9">KiCad</text>
<text x="178" y="194.1">Size:</text>
<text x="184.7" y="194.1">A4</text>
<text x="185.7" y="196.9">E.D.A.</text>
<text x="193.3" y="196.9">9.0.1</text>
<text x="200" y="194.1">Date:</text>
<text x="263" y="194.3">Rev:</text>
<text x="263" y="196.9">Id:</text>
<text x="267.1" y="196.9">1/1</text>
</g>
<g font-size="1.8" fill="#3b4252">
<text x="35" y="11.9">1</text>
<text x="85" y="11.9">2</text>
<text x="135" y="11.9">3</text>
<text x="185" y="11.9">4</text>
<text x="235" y="11.9">5</text>
<text x="285" y="11.9">6</text>
<text x="10.3" y="35.9">A</text>
<text x="285.3" y="35.9">A</text>
<text x="10.3" y="85.9">B</text>
<text x="285.3" y="85.9">B</text>
<text x="10.3" y="135.9">C</text>
<text x="285.3" y="135.9">C</text>
<text x="10.3" y="185.9">D</text>
<text x="285.3" y="185.9">D</text>
<text x="35" y="199.9">1</text>
<text x="85" y="199.9">2</text>
<text x="135" y="199.9">3</text>
<text x="185" y="199.9">4</text>
<text x="235" y="199.9">5</text>
<text x="285" y="199.9">6</text>
</g>
<g font-size="1.8" fill="#5e81ac">
<text x="29.3" y="27.5">J1</text>
<text x="46.9" y="27.5">D2</text>
<text x="59" y="27.5">VCC PWR_FLAG</text>
<text x="63.8" y="27.5">PWR_FLAG</text>
<text x="77.4" y="27.5">U3</text>
<text x="89.4" y="27.5">+5V</text>
<text x="135.5" y="28.8">D1</text>
<text x="142.7" y="28.8">+5V</text>
<text x="21.4" y="30.1">Barrel_Jack_Switch</text>
<text x="45.7" y="30.1">D M7</text>
<text x="72" y="30.1">AMS1117-5.0</text>
<text x="135" y="31.3">LED</text>
<text x="172.8" y="33.9">J9</text>
<text x="207.1" y="33.9">J6</text>
<text x="64.8" y="39.3">C2</text>
<text x="95.3" y="39.3">C3</text>
<text x="110.5" y="40.2">C1</text>
<text x="127" y="39">R1</text>
<text x="127" y="41.5">R330</text>
<text x="163.2" y="36.4">Conn_02x03_Odd_Even</text>
<text x="197.4" y="36.4">Conn_02x03_Odd_Even</text>
<text x="42.4" y="45.3">GND</text>
<text x="110.5" y="42.8">100nF</text>
<text x="128.3" y="46.6">PWR_FLAG</text>
<text x="159.7" y="42.8">+5V</text>
<text x="172.8" y="47.9">J7</text>
<text x="185.4" y="42.8">GND</text>
<text x="192.2" y="42.8">+3.3V</text>
<text x="207.1" y="47.9">J8</text>
<text x="218.4" y="42.8">GND</text>
<text x="163.2" y="50.4">Conn_02x03_Odd_Even</text>
<text x="197.4" y="50.4">Conn_02x03_Odd_Even</text>
<text x="18.3" y="59.3">+5V</text>
<text x="29.1" y="59.3">U2</text>
<text x="37.7" y="59.3">+3.3V</text>
<text x="58.9" y="54.2">GND</text>
<text x="76.7" y="54.2">GND</text>
<text x="89.4" y="54.2">GND</text>
<text x="104.6" y="54.2">GND</text>
<text x="122.4" y="54.2">GND</text>
<text x="159.7" y="56.7">+5V</text>
<text x="184.2" y="56.7">GND</text>
<text x="192.2" y="56.7">+3.3V</text>
<text x="218.4" y="56.7">GND</text>
<text x="23.8" y="61.8">AMS1117-3.3</text>
<text x="44.5" y="71.1">C4</text>
<text x="58.4" y="72">C5</text>
<text x="58.4" y="74.5">100nF</text>
<text x="115.6" y="75.8">J11</text>
<text x="70.4" y="83.4">GND</text>
<text x="115.6" y="78.3">USB_C_Receptacle_USB2.0</text>
<text x="38.6" y="86">GND</text>
<text x="52.6" y="86">GND</text>
<text x="116.8" y="93.6">+5V</text>
<text x="150.4" y="112.6">GND</text>
<text x="166.9" y="112.6">ESP32-Socket</text>
<text x="172.6" y="110.1">U1</text>
<text x="184.7" y="111.4">+5V</text>
<text x="192.3" y="113.9">GND</text>
<text x="219.7" y="110.1">H1</text>
<text x="219.7" y="112.6">MountingHole</text>
<text x="238.8" y="110.1">H3</text>
<text x="238.8" y="112.6">MountingHole</text>
<text x="219.7" y="117.7">H2</text>
<text x="238.8" y="117.7">H4</text>
<text x="219.7" y="120.2">MountingHole</text>
<text x="238.8" y="120.2">MountingHole</text>
<text x="29.7" y="129.1">GND</text>
<text x="49.6" y="129.1">J4</text>
<text x="67.8" y="129.1">GND</text>
<text x="74.2" y="129.1">GND</text>
<text x="81.8" y="126.6">+5V</text>
<text x="91.5" y="129.1">J5</text>
<text x="99.6" y="126.6">+5V</text>
<text x="107.2" y="129.1">GND</text>
</g>
<g font-size="1.8" fill="#434c5e">
<text x="36.1" y="32.8">1</text>
<text x="36.1" y="35.3">3</text>
<text x="71.7" y="32.8">3</text>
<text x="74.2" y="33.9">VI</text>
<text x="80.7" y="33.9">VO</text>
<text x="84.4" y="32.8">2</text>
<text x="36.1" y="37.8">2</text>
<text x="78.5" y="40.1" transform="rotate(-90 78.5 40.1)">1</text>
<text x="79.6" y="37.6" transform="rotate(-90 79.6 37.6)">GND</text>
<text x="168.8" y="39.1">1</text>
<text x="168.8" y="41.7">3</text>
<text x="177.7" y="39.1">2</text>
<text x="177.7" y="41.7">4</text>
<text x="203.1" y="39.1">1</text>
<text x="203.1" y="41.7">3</text>
<text x="212" y="39.1">2</text>
<text x="212" y="41.7">4</text>
<text x="168.8" y="44.2">5</text>
<text x="177.7" y="44.2">6</text>
<text x="203.1" y="44.2">5</text>
<text x="212" y="44.2">6</text>
<text x="168.8" y="53.1">1</text>
<text x="177.7" y="53.1">2</text>
<text x="203.1" y="53.1">1</text>
<text x="212" y="53.1">2</text>
<text x="168.8" y="55.6">3</text>
<text x="168.8" y="58.2">5</text>
<text x="177.7" y="55.6">4</text>
<text x="177.7" y="58.2">6</text>
<text x="203.1" y="55.6">3</text>
<text x="203.1" y="58.2">5</text>
<text x="212" y="55.6">4</text>
<text x="212" y="58.2">6</text>
<text x="23.4" y="64.5">3</text>
<text x="25.9" y="65.6">VI</text>
<text x="32.4" y="65.6">VO</text>
<text x="36.1" y="64.5">2</text>
<text x="30.2" y="71.8" transform="rotate(-90 30.2 71.8)">1</text>
<text x="31.3" y="69.3" transform="rotate(-90 31.3 69.3)">GND</text>
<text x="74.9" y="68.3">S1</text>
<text x="79.8" y="69.4">SHIELD</text>
<text x="74.9" y="75.9">A1</text>
<text x="79.8" y="77.1">GND</text>
<text x="82.1" y="85.3" transform="rotate(-90 82.1 85.3)">SBU2</text>
<text x="84.7" y="85.3" transform="rotate(-90 84.7 85.3)">SBU1</text>
<text x="92.3" y="85.3" transform="rotate(-90 92.3 85.3)">D+</text>
<text x="94.8" y="85.3" transform="rotate(-90 94.8 85.3)">D+</text>
<text x="97.4" y="85.3" transform="rotate(-90 97.4 85.3)">D-</text>
<text x="99.9" y="85.3" transform="rotate(-90 99.9 85.3)">D-</text>
<text x="105" y="85.3" transform="rotate(-90 105 85.3)">CC2</text>
<text x="107.5" y="85.3" transform="rotate(-90 107.5 85.3)">CC1</text>
<text x="112.6" y="85.3" transform="rotate(-90 112.6 85.3)">VBUS</text>
<text x="81" y="90.2" transform="rotate(-90 81 90.2)">B8</text>
<text x="83.6" y="90.2" transform="rotate(-90 83.6 90.2)">A8</text>
<text x="91.2" y="90.2" transform="rotate(-90 91.2 90.2)">B6</text>
<text x="93.7" y="90.2" transform="rotate(-90 93.7 90.2)">A6</text>
<text x="96.3" y="90.2" transform="rotate(-90 96.3 90.2)">B7</text>
<text x="98.8" y="90.2" transform="rotate(-90 98.8 90.2)">A7</text>
<text x="103.9" y="90.2" transform="rotate(-90 103.9 90.2)">B5</text>
<text x="106.4" y="90.2" transform="rotate(-90 106.4 90.2)">A5</text>
<text x="111.5" y="90.2" transform="rotate(-90 111.5 90.2)">A4</text>
<text x="164.4" y="116.6">1</text>
<text x="164.4" y="119.1">2</text>
<text x="166.9" y="117.7">3.3V</text>
<text x="178.1" y="117.7">Vin</text>
<text x="181.6" y="116.6">30</text>
<text x="181.6" y="119.1">29</text>
<text x="164.4" y="121.7">3</text>
<text x="164.4" y="124.2">4</text>
<text x="166.9" y="120.2">GND</text>
<text x="166.9" y="122.8">D15</text>
<text x="166.9" y="125.3">D2</text>
<text x="177" y="120.2">GND</text>
<text x="177.2" y="122.8">D13</text>
<text x="177.2" y="125.3">D12</text>
<text x="181.6" y="121.7">28</text>
<text x="181.6" y="124.2">27</text>
<text x="45.6" y="131.8">1</text>
<text x="54.5" y="131.8">2</text>
<text x="87.6" y="131.8">1</text>
<text x="96.4" y="131.8">2</text>
<text x="164.4" y="126.7">5</text>
<text x="164.4" y="129.3">6</text>
<text x="164.4" y="131.8">7</text>
<text x="166.9" y="127.9">D4</text>
<text x="166.9" y="130.4">RX2</text>
<text x="177.2" y="127.9">D14</text>
<text x="177.2" y="130.4">D27</text>
<text x="181.6" y="126.7">26</text>
<text x="181.6" y="129.3">25</text>
<text x="181.6" y="131.8">24</text>
<text x="45.6" y="134.4">3</text>
<text x="45.6" y="136.9">5</text>
<text x="54.5" y="134.4">4</text>
<text x="54.5" y="136.9">6</text>
<text x="87.6" y="134.4">3</text>
<text x="87.6" y="136.9">5</text>
<text x="96.4" y="134.4">4</text>
<text x="96.4" y="136.9">6</text>
<text x="164.4" y="134.4">8</text>
<text x="164.4" y="136.9">9</text>
<text x="166.9" y="132.9">TX2</text>
<text x="166.9" y="135.5">D5</text>
<text x="177.2" y="132.9">D26</text>
<text x="177.2" y="135.5">D25</text>
<text x="181.6" y="134.4">23</text>
<text x="181.6" y="136.9">22</text>
<text x="45.6" y="139.4">7</text>
<text x="45.6" y="142">9</text>
<text x="53.9" y="142">10</text>
<text x="54.5" y="139.4">8</text>
<text x="87.6" y="139.4">7</text>
<text x="87.6" y="142">9</text>
<text x="95.8" y="142">10</text>
<text x="96.4" y="139.4">8</text>
<text x="163.8" y="139.4">10</text>
<text x="163.8" y="142">11</text>
<text x="166.9" y="138">D18</text>
<text x="166.9" y="140.6">D19</text>
<text x="166.9" y="143.1">D21</text>
<text x="177.2" y="138">D33</text>
<text x="177.2" y="140.6">D32</text>
<text x="177.2" y="143.1">D35</text>
<text x="181.6" y="139.4">21</text>
<text x="181.6" y="142">20</text>
<text x="45" y="144.5">11</text>
<text x="45" y="147.1">13</text>
<text x="45" y="149.6">15</text>
<text x="53.9" y="144.5">12</text>
<text x="53.9" y="147.1">14</text>
<text x="53.9" y="149.6">16</text>
<text x="87" y="144.5">11</text>
<text x="87" y="147.1">13</text>
<text x="87" y="149.6">15</text>
<text x="95.8" y="144.5">12</text>
<text x="95.8" y="147.1">14</text>
<text x="95.8" y="149.6">16</text>
<text x="163.8" y="144.5">12</text>
<text x="163.8" y="147.1">13</text>
<text x="163.8" y="149.6">14</text>
<text x="166.9" y="145.6">RX0</text>
<text x="166.9" y="148.2">TX0</text>
<text x="177.2" y="145.6">D34</text>
<text x="178.5" y="148.2">VN</text>
<text x="181.6" y="144.5">19</text>
<text x="181.6" y="147.1">18</text>
<text x="181.6" y="149.6">17</text>
<text x="45" y="152.1">17</text>
<text x="45" y="154.7">19</text>
<text x="53.9" y="152.1">18</text>
<text x="53.9" y="154.7">20</text>
<text x="87" y="152.1">17</text>
<text x="87" y="154.7">19</text>
<text x="95.8" y="152.1">18</text>
<text x="95.8" y="154.7">20</text>
<text x="163.8" y="152.1">15</text>
<text x="166.9" y="150.7">D22</text>
<text x="166.9" y="153.3">D23</text>
<text x="178.4" y="153.3">EN</text>
<text x="178.5" y="150.7">VP</text>
<text x="181.6" y="152.1">16</text>
<text x="45" y="157.2">21</text>
<text x="45" y="159.8">23</text>
<text x="53.9" y="157.2">22</text>
<text x="53.9" y="159.8">24</text>
<text x="87" y="157.2">21</text>
<text x="87" y="159.8">23</text>
<text x="95.8" y="157.2">22</text>
<text x="95.8" y="159.8">24</text>
<text x="45" y="162.3">25</text>
<text x="45" y="164.8">27</text>
<text x="45" y="167.4">29</text>
<text x="53.9" y="162.3">26</text>
<text x="53.9" y="164.8">28</text>
<text x="53.9" y="167.4">30</text>
<text x="87" y="162.3">25</text>
<text x="87" y="164.8">27</text>
<text x="87" y="167.4">29</text>
<text x="95.8" y="162.3">26</text>
<text x="95.8" y="164.8">28</text>
<text x="95.8" y="167.4">30</text>
</g>
<g font-size="1.8" fill="#bf616a">
<text x="156.8" y="117.8">3.3V</text>
<text x="157.2" y="122.9">D15</text>
<text x="158.4" y="125.4">D2</text>
<text x="186.8" y="122.9">D13</text>
<text x="186.8" y="125.4">D12</text>
<text x="157.2" y="130.5">RX2</text>
<text x="158.4" y="128">D4</text>
<text x="186.8" y="128">D14</text>
<text x="186.8" y="130.5">D27</text>
<text x="37.4" y="133">3.3V</text>
<text x="59.8" y="133">3.3V</text>
<text x="157.5" y="133">TX2</text>
<text x="158.4" y="135.6">D5</text>
<text x="186.8" y="135.6">D25</text>
<text x="186.8" y="133">D26</text>
<text x="37.9" y="138.1">D15</text>
<text x="39.1" y="143.2">D4</text>
<text x="39.1" y="140.7">D2</text>
<text x="59.8" y="143.2">D4</text>
<text x="59.8" y="140.7">D2</text>
<text x="59.8" y="138.1">D15</text>
<text x="79.8" y="143.2">D14</text>
<text x="79.8" y="140.7">D12</text>
<text x="79.8" y="138.1">D13</text>
<text x="101.8" y="138.1">D13</text>
<text x="101.8" y="140.7">D12</text>
<text x="101.8" y="143.2">D14</text>
<text x="157.2" y="143.2">D21</text>
<text x="157.2" y="140.7">D19</text>
<text x="157.2" y="138.1">D18</text>
<text x="186.8" y="140.7">D32</text>
<text x="186.8" y="138.1">D33</text>
<text x="186.8" y="143.2">D35</text>
<text x="37.9" y="145.7">RX2</text>
<text x="38.2" y="148.3">TX2</text>
<text x="59.8" y="148.3">TX2</text>
<text x="59.8" y="145.7">RX2</text>
<text x="79.8" y="145.7">D27</text>
<text x="79.8" y="148.3">D26</text>
<text x="101.8" y="145.7">D27</text>
<text x="101.8" y="148.3">D26</text>
<text x="157.2" y="145.7">RX0</text>
<text x="157.5" y="148.3">TX0</text>
<text x="186.8" y="145.7">D34</text>
<text x="186.8" y="148.3">VN</text>
<text x="37.9" y="153.4">D18</text>
<text x="37.9" y="155.9">D19</text>
<text x="39.1" y="150.8">D5</text>
<text x="59.8" y="150.8">D5</text>
<text x="59.8" y="155.9">D19</text>
<text x="59.8" y="153.4">D18</text>
<text x="79.8" y="153.4">D33</text>
<text x="79.8" y="155.9">D32</text>
<text x="79.8" y="150.8">D25</text>
<text x="101.8" y="153.4">D33</text>
<text x="101.8" y="155.9">D32</text>
<text x="101.8" y="150.8">D25</text>
<text x="157.2" y="153.4">D23</text>
<text x="157.2" y="150.8">D22</text>
<text x="186.8" y="153.4">EN</text>
<text x="186.8" y="150.8">VP</text>
<text x="37.9" y="158.4">D21</text>
<text x="37.9" y="161">RX0</text>
<text x="59.8" y="158.4">D21</text>
<text x="59.8" y="161">RX0</text>
<text x="79.8" y="161">D34</text>
<text x="79.8" y="158.4">D35</text>
<text x="101.8" y="161">D34</text>
<text x="101.8" y="158.4">D35</text>
<text x="37.9" y="166.1">D22</text>
<text x="38.2" y="163.5">TX0</text>
<text x="59.8" y="166.1">D22</text>
<text x="59.8" y="163.5">TX0</text>
<text x="81" y="163.5">VN</text>
<text x="81.1" y="166.1">VP</text>
<text x="101.8" y="166.1">VP</text>
<text x="101.8" y="163.5">VN</text>
<text x="37.9" y="168.6">D23</text>
<text x="59.8" y="168.6">D23</text>
<text x="81" y="168.6">EN</text>
<text x="101.8" y="168.6">EN</text>
</g>
<text font-size="1.8" fill="#4c566a" x="174.9" y="138.3" transform="rotate(-90 174.9 138.3)">ESP32</text>
</svg>
